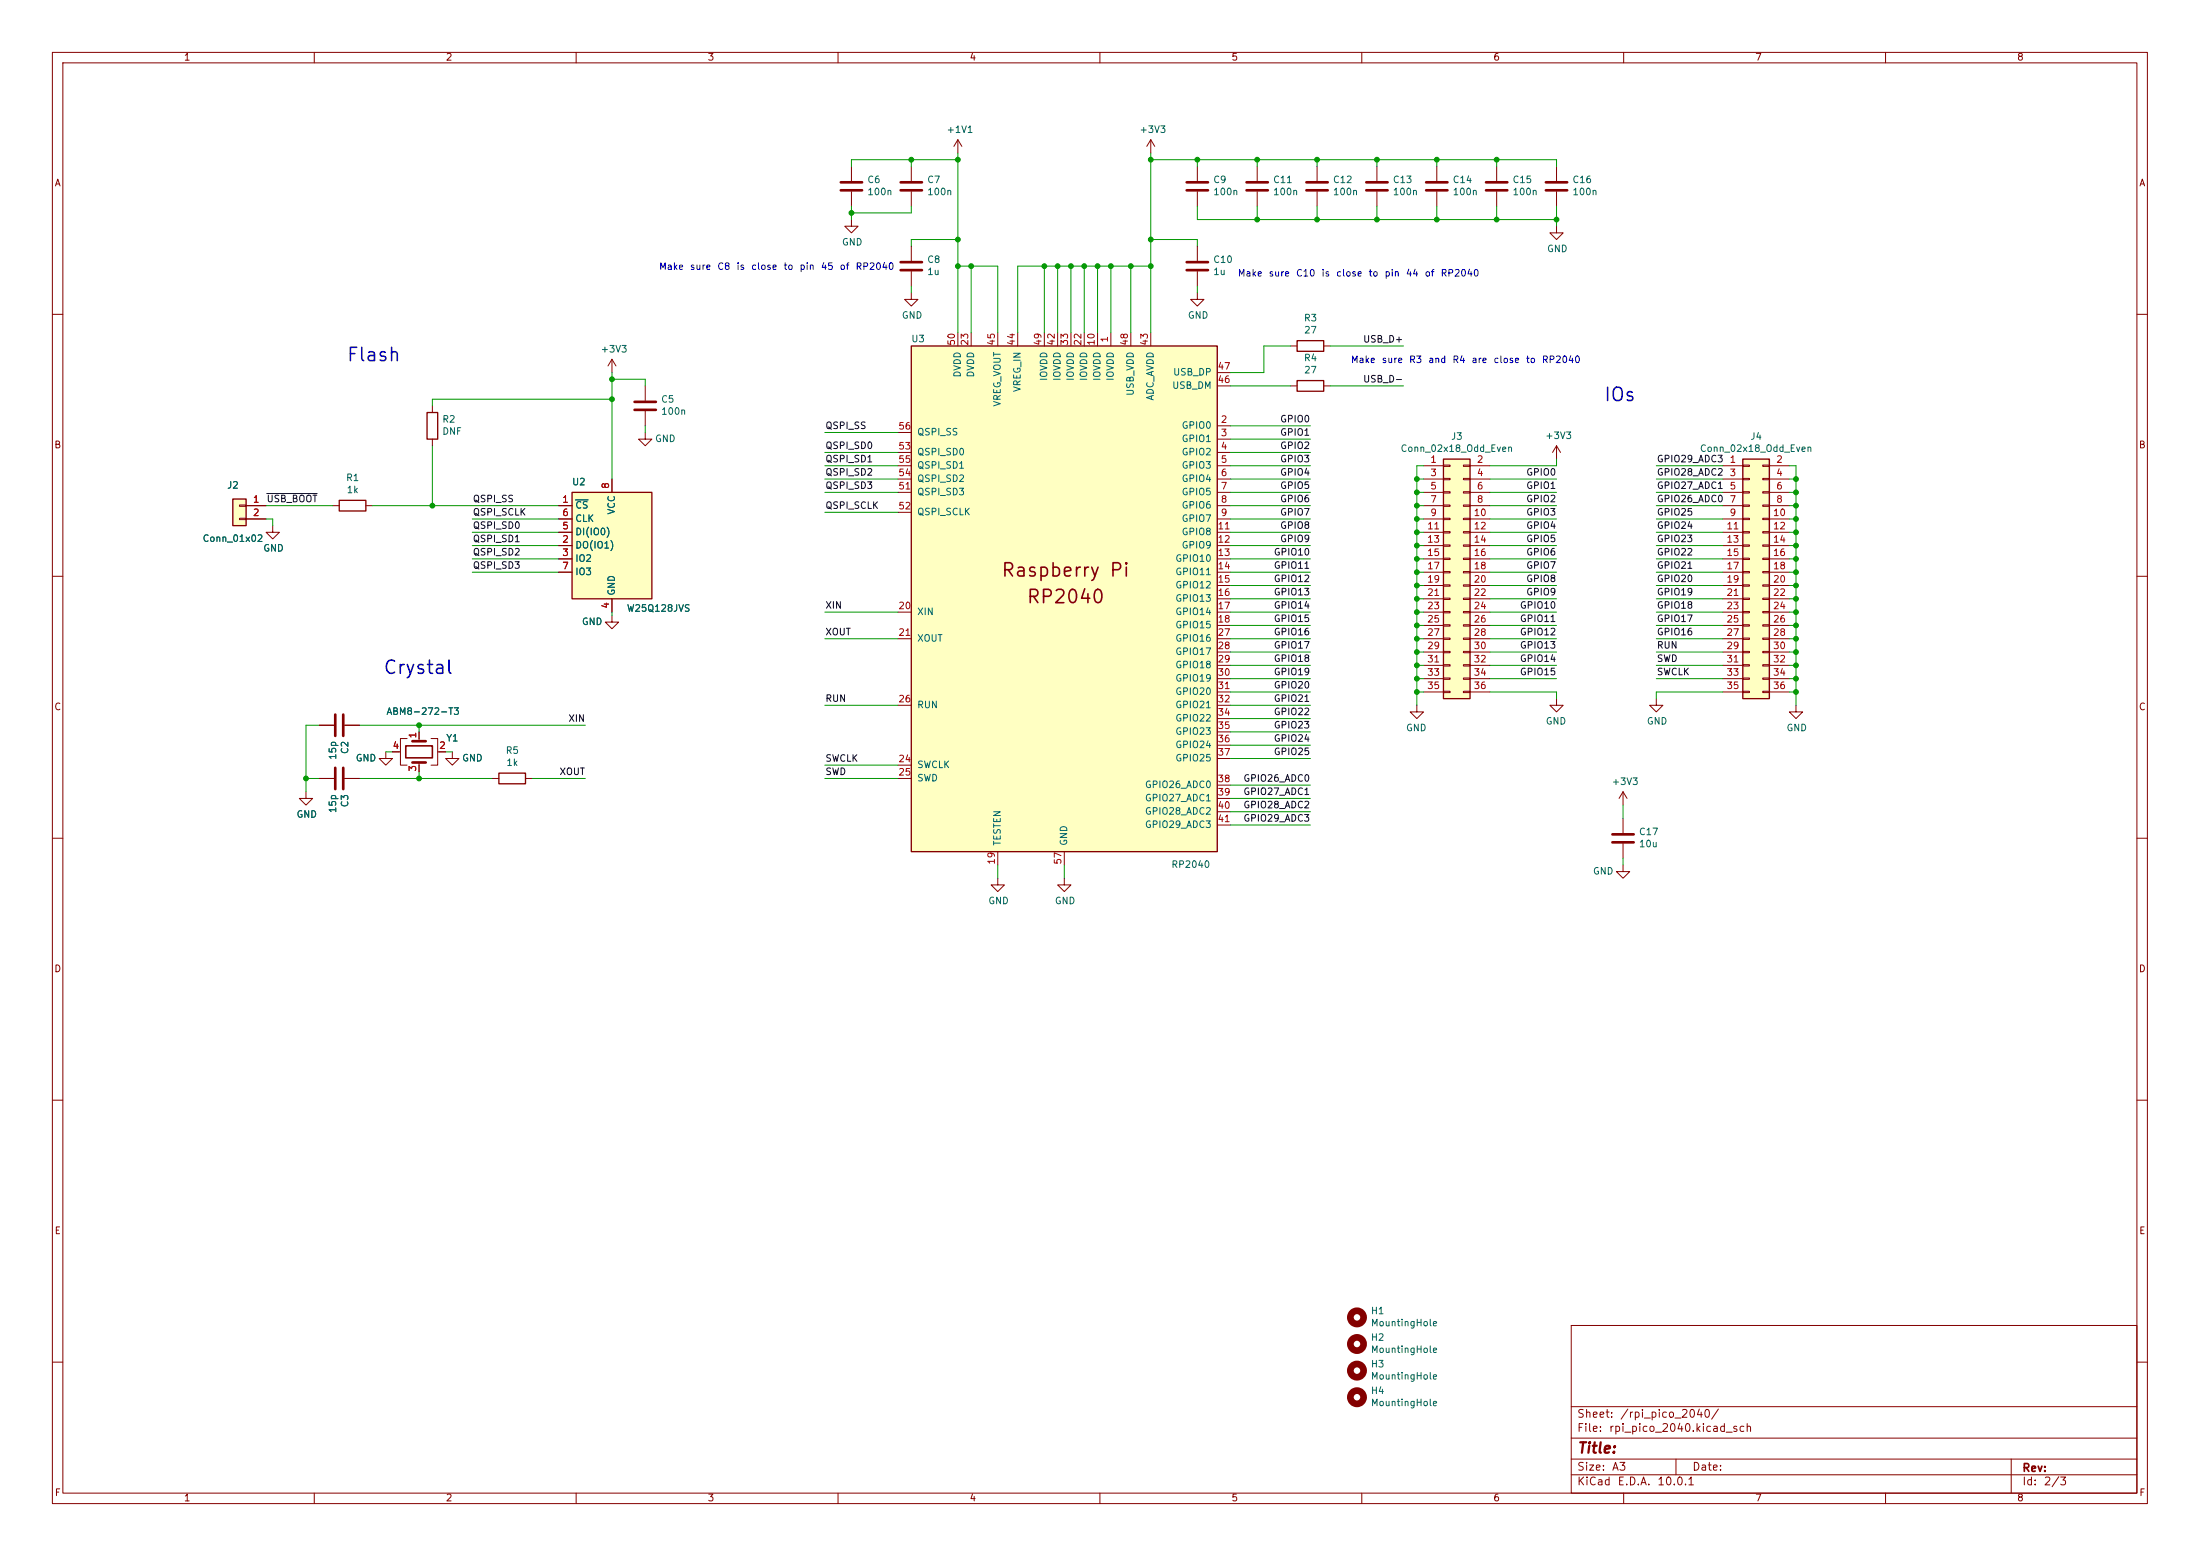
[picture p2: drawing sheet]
<svg xmlns="http://www.w3.org/2000/svg" width="297mm" height="210mm" viewBox="0 0 297 210" stroke-linecap="round" stroke-linejoin="round" font-family="sans-serif">
<g fill="none" stroke="#840000" stroke-width=".14">
<path d="M7.1 7.1h282.8v195.8h-282.8zM8.5 8.5h280v193h-280zM42.4 7.1v1.4M77.8 7.1v1.4M113.1 7.1v1.4M129.3 18.9l-.5 .9M129.3 18.9l.6 .9M129.3 18.9v1.8M148.5 7.1v1.4M183.8 7.1v1.4M219.2 7.1v1.4M254.6 7.1v1.4"/>
<path d="M177.8 22.5v1.9M177.8 25.9v1.9M194 22.5v1.9M194 25.9v1.9M210.1 22.5v1.9M210.1 25.9v1.9M7.1 42.4h1.4M174.2 46.7h.9M178.7 46.7h.9M288.5 42.4h1.4M7.1 77.8h1.4M36.8 70.9v.9h.9l-.9 .9-.9-.9h.9"/>
<path d="M288.5 77.8h1.4M43.1 97.9h2M46.5 97.9h2M55 99.7h-.9v3.6h.9M56.6 98.8v1.2M58.2 99.7h.9v3.6h-.9M7.1 113.1h1.4M52.1 101.5v.9h.9l-.9 .9-.9-.9h.9M53 101.5h1.1M56.6 102.9v1.3M59.1 101.5h1.1M288.5 113.1h1.4"/>
<path d="M7.1 148.5h1.4M288.5 148.5h1.4M212.1 178.9h76.4v22.6h-76.4zM7.1 183.8h1.4M212.1 199h76.4M212.1 196.9h76.4M212.1 194.1h76.4M212.1 189.9h76.4M226.3 196.9v2.1M271.5 196.9v4.6M288.5 183.8h1.4M42.4 201.5v1.4"/>
<path d="M77.8 201.5v1.4M113.1 201.5v1.4M148.5 201.5v1.4M183.8 201.5v1.4M219.2 201.5v1.4M254.6 201.5v1.4"/>
</g>
<path d="M176.4 24.6h2.8M176.4 25.7h2.8M192.5 24.6h2.9M192.5 25.7h2.9M208.7 24.6h2.9M208.7 25.7h2.9M45.3 96.4v2.9M46.3 96.4v2.9M55.7 100h1.8M55.7 102.9h1.8" fill="none" stroke="#840000" stroke-width=".36"/>
<path d="M54.8 100.7h3.6v1.6h-3.6z" fill="none" stroke="#840000" stroke-width=".22"/>
<path d="M175.1 46h3.6v1.4h-3.6z" fill="none" stroke="#840000" stroke-width=".18"/>
<path d="M31.4 67.4h1.8v3.5h-1.8z" fill="#ffffc2"/>
<path d="M175.1 51.4h3.6v1.4h-3.6zM31.4 67.4h1.8v3.5h-1.8zM45.8 67.5h3.6v1.5h-3.6zM67.4 104.3h3.5v1.5h-3.5z" fill="none" stroke="#840000" stroke-width=".18"/>
<g fill="none" stroke="#840000" stroke-width=".14">
<path d="M155.4 18.9l-.6 .9M155.4 18.9l.5 .9M155.4 18.9v1.8M114.9 29.6v.9h.9l-.9 .9-.9-.9h.9M123 39.5v.9h.9l-.9 .9-.9-.9h.9M123 22.5v1.9M123 25.9v1.9M123 33.2v2M123 36.6v2M161.6 39.5v.9h.9l-.9 .9-.9-.9h.9M161.6 22.5v1.9M161.6 25.9v1.9"/>
<path d="M161.6 33.2v2M161.6 36.6v2M185.9 22.5v1.9M185.9 25.9v1.9M202.1 22.5v1.9M202.1 25.9v1.9M210.1 30.5v.9h.9l-.9 .9-.9-.9h.9M174.2 52.1h.9M178.7 52.1h.9M32.3 68.2h.9v.1h-.9zM32.3 70h.9v.1h-.9zM33.2 68.2h2.7"/>
<path d="M33.2 70h2.7M44.9 68.2h.9M49.4 68.2h.9M41.3 106.9v.9h.9l-.9 .9-.9-.9h.9M43.1 105.1h2M46.5 105.1h2M61.1 101.5v.9h.9l-.9 .9-.9-.9h.9M66.5 105.1h.9M70.9 105.1h.9"/>
</g>
<g fill="none" stroke="#840000" stroke-width=".36">
<path d="M121.6 24.6h2.9M121.6 25.7h2.9M121.6 35.4h2.9M121.6 36.5h2.9M160.2 24.6h2.9M160.2 25.7h2.9M160.2 35.4h2.9M160.2 36.5h2.9M184.5 24.6h2.8M184.5 25.7h2.8M200.6 24.6h2.9M200.6 25.7h2.9"/>
<path d="M45.3 103.6v2.9M46.3 103.6v2.9"/>
</g>
<path d="M235.3 62h3.6v32.3h-3.6z" fill="#ffffc2"/>
<path d="M235.3 62h3.6v32.3h-3.6z" fill="none" stroke="#840000" stroke-width=".18"/>
<g fill="none" stroke="#840000" stroke-width=".14">
<path d="M169.7 22.5v1.9M169.7 25.9v1.9M210.1 60.2l-.5 .9M210.1 60.2l.6 .9M210.1 60.2v1.8M232.6 62.9h2.7M232.6 64.7h2.7M232.6 66.5h2.7M232.6 68.2h2.7M232.6 70h2.7M232.6 71.8h2.7M232.6 73.6h2.7"/>
<path d="M232.6 75.4h2.7M232.6 77.2h2.7M232.6 79h2.7M235.3 62.8h.9v.2h-.9zM235.3 64.6h.9v.1h-.9zM235.3 66.4h.9v.1h-.9zM235.3 68.2h.9v.1h-.9zM235.3 70h.9v.1h-.9zM235.3 71.8h.9v.1h-.9zM235.3 73.5h.9v.2h-.9zM235.3 75.3h.9v.2h-.9zM235.3 77.1h.9v.2h-.9z"/>
<path d="M235.3 78.9h.9v.2h-.9zM238 62.8h.9v.2h-.9zM238 64.6h.9v.1h-.9zM238 66.4h.9v.1h-.9zM238 68.2h.9v.1h-.9zM238 70h.9v.1h-.9zM238 71.8h.9v.1h-.9zM238 73.5h.9v.2h-.9zM238 75.3h.9v.2h-.9zM238 77.1h.9v.2h-.9zM238 78.9h.9v.2h-.9zM238.9 62.9h2.7"/>
<path d="M238.9 64.7h2.7M238.9 66.5h2.7M238.9 68.2h2.7M238.9 70h2.7M238.9 71.8h2.7M238.9 73.6h2.7M238.9 75.4h2.7M238.9 77.2h2.7M238.9 79h2.7M232.6 80.8h2.7M232.6 82.6h2.7M232.6 84.4h2.7"/>
<path d="M232.6 86.2h2.7M232.6 88h2.7M232.6 89.8h2.7M232.6 91.6h2.7M232.6 93.4h2.7M235.3 80.7h.9v.2h-.9zM235.3 82.5h.9v.2h-.9zM235.3 84.3h.9v.2h-.9zM235.3 86.1h.9v.2h-.9zM235.3 87.9h.9v.2h-.9zM235.3 89.7h.9v.2h-.9zM235.3 91.5h.9v.2h-.9z"/>
<path d="M235.3 93.3h.9v.2h-.9zM238 80.7h.9v.2h-.9zM238 82.5h.9v.2h-.9zM238 84.3h.9v.2h-.9zM238 86.1h.9v.2h-.9zM238 87.9h.9v.2h-.9zM238 89.7h.9v.2h-.9zM238 91.5h.9v.2h-.9zM238 93.3h.9v.2h-.9zM238.9 80.8h2.7M238.9 82.6h2.7M238.9 84.4h2.7"/>
<path d="M238.9 86.2h2.7M238.9 88h2.7M238.9 89.8h2.7M238.9 91.6h2.7M238.9 93.4h2.7"/>
</g>
<path d="M168.3 24.6h2.9M168.3 25.7h2.9" fill="none" stroke="#840000" stroke-width=".36"/>
<path d="M194.9 62h3.6v32.3h-3.6z" fill="#ffffc2"/>
<path d="M194.9 62h3.6v32.3h-3.6z" fill="none" stroke="#840000" stroke-width=".18"/>
<g fill="none" stroke="#840000" stroke-width=".14">
<path d="M114.9 22.5v1.9M114.9 25.9v1.9M82.6 48.5l-.5 .9M82.6 48.5l.6 .9M82.6 48.5v1.8M87.1 58.4v.9h.9l-.9 .9-.9-.9h.9M87.1 52.1v2M87.1 55.5v2M192.2 62.9h2.7M192.2 64.7h2.7M192.2 66.5h2.7M192.2 68.2h2.7"/>
<path d="M192.2 70h2.7M192.2 71.8h2.7M192.2 73.6h2.7M192.2 75.4h2.7M192.2 77.2h2.7M192.2 79h2.7M194.9 62.8h.9v.2h-.9zM194.9 64.6h.9v.1h-.9zM194.9 66.4h.9v.1h-.9zM194.9 68.2h.9v.1h-.9zM194.9 70h.9v.1h-.9zM194.9 71.8h.9v.1h-.9z"/>
<path d="M194.9 73.5h.9v.2h-.9zM194.9 75.3h.9v.2h-.9zM194.9 77.1h.9v.2h-.9zM194.9 78.9h.9v.2h-.9zM197.6 62.8h.9v.2h-.9zM197.6 64.6h.9v.1h-.9zM197.6 66.4h.9v.1h-.9zM197.6 68.2h.9v.1h-.9zM197.6 70h.9v.1h-.9zM197.6 71.8h.9v.1h-.9zM197.6 73.5h.9v.2h-.9zM197.6 75.3h.9v.2h-.9z"/>
<path d="M197.6 77.1h.9v.2h-.9zM197.6 78.9h.9v.2h-.9zM198.5 62.9h2.7M198.5 64.7h2.7M198.5 66.5h2.7M198.5 68.2h2.7M198.5 70h2.7M198.5 71.8h2.7M198.5 73.6h2.7M198.5 75.4h2.7M198.5 77.2h2.7M198.5 79h2.7"/>
<path d="M192.2 80.8h2.7M192.2 82.6h2.7M192.2 84.4h2.7M192.2 86.2h2.7M192.2 88h2.7M192.2 89.8h2.7M192.2 91.6h2.7M192.2 93.4h2.7M194.9 80.7h.9v.2h-.9zM194.9 82.5h.9v.2h-.9zM194.9 84.3h.9v.2h-.9zM194.9 86.1h.9v.2h-.9z"/>
<path d="M194.9 87.9h.9v.2h-.9zM194.9 89.7h.9v.2h-.9zM194.9 91.5h.9v.2h-.9zM194.9 93.3h.9v.2h-.9zM197.6 80.7h.9v.2h-.9zM197.6 82.5h.9v.2h-.9zM197.6 84.3h.9v.2h-.9zM197.6 86.1h.9v.2h-.9zM197.6 87.9h.9v.2h-.9zM197.6 89.7h.9v.2h-.9zM197.6 91.5h.9v.2h-.9zM197.6 93.3h.9v.2h-.9z"/>
<path d="M198.5 80.8h2.7M198.5 82.6h2.7M198.5 84.4h2.7M198.5 86.2h2.7M198.5 88h2.7M198.5 89.8h2.7M198.5 91.6h2.7M198.5 93.4h2.7"/>
</g>
<path d="M113.5 24.6h2.9M113.5 25.7h2.9M85.7 54.2h2.8M85.7 55.3h2.8" fill="none" stroke="#840000" stroke-width=".36"/>
<path d="M77.2 66.5h10.8v14.3h-10.8z" fill="#ffffc2"/>
<path d="M57.7 55.7h1.4v3.6h-1.4zM77.2 66.5h10.8v14.3h-10.8z" fill="none" stroke="#840000" stroke-width=".18"/>
<path d="M58.4 54.8v.9M58.4 59.3v.9M75.4 68.2h1.8M75.4 73.6h1.8M75.4 75.4h1.8M75.4 71.8h1.8M75.4 70h1.8M75.4 77.2h1.8M82.6 64.7v1.8M82.6 83.1v.9h.9l-.9 .9-.9-.9h.9M82.6 80.8v1.8" fill="none" stroke="#840000" stroke-width=".14"/>
<path d="M77.7 67.5h1.7" fill="none" stroke="#006464" stroke-width=".14"/>
<path d="M123 46.7h41.3v68.2h-41.3z" fill="#ffffc2"/>
<path d="M123 46.7h41.3v68.2h-41.3z" fill="none" stroke="#840000" stroke-width=".18"/>
<g fill="none" stroke="#840000" stroke-width=".14">
<path d="M121.2 58.4h1.8M129.3 44.9v1.8M131.1 44.9v1.8M134.7 44.9v1.8M137.4 44.9v1.8M141 44.9v1.8M142.8 44.9v1.8M144.6 44.9v1.8M146.4 44.9v1.8M148.2 44.9v1.8M150 44.9v1.8M152.7 44.9v1.8"/>
<path d="M155.4 44.9v1.8M164.3 57.5h1.8M164.3 59.3h1.8M164.3 52.1h1.8M164.3 50.3h1.8M33.2 68.2h2.7M33.2 70h2.7M75.4 68.2h1.8M75.4 70h1.8M75.4 71.8h1.8M75.4 73.6h1.8M75.4 75.4h1.8"/>
<path d="M75.4 77.2h1.8M82.6 64.7v1.8M121.2 61.1h1.8M121.2 62.9h1.8M121.2 64.7h1.8M121.2 66.5h1.8M121.2 69.1h1.8M164.3 61.1h1.8M164.3 62.9h1.8M164.3 64.7h1.8M164.3 66.5h1.8M164.3 68.2h1.8"/>
<path d="M164.3 70h1.8M164.3 71.8h1.8M164.3 73.6h1.8M164.3 75.4h1.8M164.3 77.2h1.8M164.3 79h1.8M43.1 97.9h2M46.5 97.9h2M56.6 98.8v.9M82.6 80.8v1.8M121.2 82.6h1.8M121.2 86.2h1.8"/>
<path d="M121.2 95.2h1.8M164.3 80.8h1.8M164.3 82.6h1.8M164.3 84.4h1.8M164.3 86.2h1.8M164.3 95.2h1.8M164.3 88h1.8M164.3 89.8h1.8M164.3 91.6h1.8M164.3 93.4h1.8M164.3 97h1.8M164.3 98.8h1.8"/>
<path d="M191.3 95.2v.9h-.9l.9 .9 .9-.9h-.9M210.1 94.3v.9h-.9l.9 .9 .9-.9h-.9M223.6 94.3v.9h.9l-.9 .9-.9-.9h.9M242.5 95.2v.9h.9l-.9 .9-.9-.9h.9M43.1 105.1h2M46.5 105.1h2M53 101.5h.9M56.6 103.3v.9M59.3 101.5h.9M121.2 103.3h1.8M121.2 105.1h1.8M134.7 118.5v.9h.9l-.9 .9-.9-.9h.9"/>
<path d="M134.7 114.9v1.8M143.7 118.5v.9h.9l-.9 .9-.9-.9h.9M143.7 114.9v1.8M164.3 100.6h1.8M164.3 102.4h1.8M164.3 106h1.8M164.3 107.8h1.8M164.3 109.6h1.8M164.3 111.4h1.8M219.1 116.7v.9h.9l-.9 .9-.9-.9h.9M219.1 106.9v1.8M219.1 110.5v1.9"/>
<path d="M219.1 113.9v1.9M219.1 106.9l-.5 .9M219.1 106.9l.6 .9"/>
</g>
<path d="M217.7 112.6h2.8M217.7 113.7h2.8" fill="none" stroke="#840000" stroke-width=".36"/>
<g fill="none" stroke="#840000" stroke-width=".9">
<circle cx="183.2" cy="177.8" r=".9"/>
<circle cx="183.2" cy="185" r=".9"/>
<circle cx="183.2" cy="181.4" r=".9"/>
<circle cx="183.2" cy="188.6" r=".9"/>
</g>
<path d="M36 66.6h6.8" fill="none" stroke="#0f0f0f" stroke-width=".14"/>
<g fill="none" stroke="#009600" stroke-width=".14">
<path d="M114.9 27.8v1.8M123 21.6v.9M123 27.8v.9h-8.1M123 38.6v.9M129.3 20.7v24.2M129.3 32.3h-6.3v.9M129.3 21.6h-14.4v.9M129.3 35.9h5.4v9M131.1 35.9v9M141 35.9v9M142.8 35.9v9M144.6 35.9v9"/>
<path d="M146.4 35.9v9M148.2 35.9v9M150 35.9v9M152.7 35.9v9M155.4 32.3h6.2v.9M155.4 21.6h54.7v.9M155.4 20.7v24.2M155.4 35.9h-18v9M161.6 21.6v.9M161.6 27.8v1.8h48.5M161.6 38.6v.9M169.7 21.6v.9"/>
<path d="M169.7 27.8v1.8M177.8 21.6v.9M177.8 27.8v1.8M185.9 21.6v.9M185.9 27.8v1.8M194 21.6v.9M194 27.8v1.8M202.1 21.6v.9M202.1 27.8v1.8M210.1 27.8v2.7M82.6 51.2h4.5v.9M82.6 53.9h-24.2v.9"/>
<path d="M82.6 50.3v14.4M87.1 57.5v.9M111.4 58.4h9.8M166.1 52.1h8.1M166.1 57.5h10.8M166.1 59.3h10.8M174.2 46.7h-3.6v3.6h-4.5M179.6 52.1h9.9M179.6 46.7h9.9M35.9 68.2h9M35.9 70h.9v.9M50.3 68.2h25.1"/>
<path d="M58.4 60.2v8M63.8 75.4h11.6M63.8 73.6h11.6M63.8 77.2h11.6M63.8 71.8h11.6M63.8 70h11.6M111.4 64.7h9.8M111.4 66.5h9.8M111.4 62.9h9.8M111.4 61.1h9.8M111.4 69.1h9.8M166.1 64.7h10.8"/>
<path d="M166.1 68.2h10.8M166.1 66.5h10.8M166.1 75.4h10.8M166.1 79h10.8M166.1 73.6h10.8M166.1 77.2h10.8M166.1 71.8h10.8M166.1 70h10.8M166.1 62.9h10.8M166.1 61.1h10.8M191.3 64.7h.9M191.3 68.2h.9"/>
<path d="M191.3 66.5h.9M191.3 75.4h.9M191.3 79h.9M191.3 73.6h.9M191.3 77.2h.9M191.3 71.8h.9M191.3 70h.9M192.2 62.9h-.9v32.3M201.2 64.7h8.9M201.2 68.2h8.9M201.2 66.5h8.9M201.2 75.4h8.9"/>
<path d="M201.2 79h8.9M201.2 73.6h8.9M201.2 77.2h8.9M201.2 71.8h8.9M201.2 70h8.9M210.1 62v.9h-8.9M223.6 64.7h9M223.6 68.2h9M223.6 66.5h9M223.6 75.4h9M223.6 79h9M223.6 73.6h9"/>
<path d="M223.6 77.2h9M223.6 71.8h9M223.6 70h9M223.6 62.9h9M241.6 62.9h.9v32.3M241.6 64.7h.9M241.6 68.2h.9M241.6 66.5h.9M241.6 75.4h.9M241.6 79h.9M241.6 73.6h.9M241.6 77.2h.9"/>
<path d="M241.6 71.8h.9M241.6 70h.9M43.1 97.9h-1.8v9M48.5 97.9h30.5M56.6 97.9v.9M82.6 82.6v.5M111.4 86.2h9.8M111.4 82.6h9.8M111.4 95.2h9.8M166.1 80.8h10.8M166.1 86.2h10.8M166.1 82.6h10.8"/>
<path d="M166.1 95.2h10.8M166.1 84.4h10.8M166.1 88h10.8M166.1 93.4h10.8M166.1 89.8h10.8M166.1 91.6h10.8M166.1 97h10.8M166.1 98.8h10.8M191.3 80.8h.9M191.3 86.2h.9M191.3 82.6h.9M191.3 84.4h.9"/>
<path d="M191.3 88h.9M191.3 93.4h.9M191.3 89.8h.9M191.3 91.6h.9M201.2 80.8h8.9M201.2 86.2h8.9M201.2 82.6h8.9M201.2 84.4h8.9M201.2 88h8.9M201.2 93.4h8.9v.9M201.2 89.8h8.9M201.2 91.6h8.9"/>
<path d="M223.6 80.8h9M223.6 86.2h9M223.6 82.6h9M223.6 84.4h9M223.6 88h9M223.6 89.8h9M223.6 91.6h9M232.6 93.4h-9v.9M241.6 80.8h.9M241.6 86.2h.9M241.6 82.6h.9M241.6 84.4h.9"/>
<path d="M241.6 88h.9M241.6 93.4h.9M241.6 89.8h.9M241.6 91.6h.9M41.3 105.1h1.8M48.5 105.1h18M52.1 101.5h.9M56.6 104.2v.9M60.2 101.5h.9M71.8 105.1h7.2M111.4 105.1h9.8M111.4 103.3h9.8"/>
<path d="M134.7 116.7v1.8M143.7 116.7v1.8M166.1 107.8h10.8M166.1 102.4h10.8M166.1 106h10.8M166.1 109.6h10.8M166.1 111.4h10.8M166.1 100.6h10.8M219.1 108.7v1.8M219.1 115.8v.9"/>
</g>
<path d="M77.7 67.5h1.7" fill="none" stroke="#006464" stroke-width=".14"/>
<g fill="#009600" stroke="#009600" stroke-width=".14">
<circle cx="191.3" cy="70" r=".32"/>
<circle cx="191.3" cy="68.2" r=".32"/>
<circle cx="191.3" cy="71.8" r=".32"/>
<circle cx="177.8" cy="29.6" r=".32"/>
<circle cx="191.3" cy="66.5" r=".32"/>
<circle cx="191.3" cy="64.7" r=".32"/>
<circle cx="202.1" cy="29.6" r=".32"/>
<circle cx="191.3" cy="88" r=".32"/>
<circle cx="191.3" cy="91.6" r=".32"/>
<circle cx="191.3" cy="93.4" r=".32"/>
<circle cx="191.3" cy="77.2" r=".32"/>
<circle cx="191.3" cy="84.4" r=".32"/>
<circle cx="191.3" cy="82.6" r=".32"/>
<circle cx="210.1" cy="29.6" r=".32"/>
<circle cx="185.9" cy="21.6" r=".32"/>
<circle cx="194" cy="21.6" r=".32"/>
<circle cx="169.7" cy="29.6" r=".32"/>
<circle cx="185.9" cy="29.6" r=".32"/>
<circle cx="194" cy="29.6" r=".32"/>
<circle cx="177.8" cy="21.6" r=".32"/>
<circle cx="202.1" cy="21.6" r=".32"/>
<circle cx="169.7" cy="21.6" r=".32"/>
<circle cx="242.5" cy="71.8" r=".32"/>
<circle cx="242.5" cy="73.6" r=".32"/>
<circle cx="242.5" cy="75.4" r=".32"/>
<circle cx="242.5" cy="64.7" r=".32"/>
<circle cx="242.5" cy="68.2" r=".32"/>
<circle cx="242.5" cy="66.5" r=".32"/>
<circle cx="242.5" cy="70" r=".32"/>
<circle cx="129.3" cy="35.9" r=".32"/>
<circle cx="123" cy="21.6" r=".32"/>
<circle cx="114.9" cy="28.7" r=".32"/>
<circle cx="129.3" cy="21.6" r=".32"/>
<circle cx="155.4" cy="32.3" r=".32"/>
<circle cx="155.4" cy="35.9" r=".32"/>
<circle cx="155.4" cy="21.6" r=".32"/>
<circle cx="161.6" cy="21.6" r=".32"/>
<circle cx="152.7" cy="35.9" r=".32"/>
<circle cx="150" cy="35.9" r=".32"/>
<circle cx="148.2" cy="35.9" r=".32"/>
<circle cx="41.3" cy="105.1" r=".32"/>
<circle cx="56.6" cy="97.9" r=".32"/>
<circle cx="56.6" cy="105.1" r=".32"/>
<circle cx="131.1" cy="35.9" r=".32"/>
<circle cx="129.3" cy="32.3" r=".32"/>
<circle cx="144.6" cy="35.9" r=".32"/>
<circle cx="146.4" cy="35.9" r=".32"/>
<circle cx="141" cy="35.9" r=".32"/>
<circle cx="142.8" cy="35.9" r=".32"/>
<circle cx="82.6" cy="51.2" r=".32"/>
<circle cx="82.6" cy="53.9" r=".32"/>
<circle cx="58.4" cy="68.2" r=".32"/>
<circle cx="191.3" cy="80.8" r=".32"/>
<circle cx="191.3" cy="79" r=".32"/>
<circle cx="191.3" cy="73.6" r=".32"/>
<circle cx="191.3" cy="89.8" r=".32"/>
<circle cx="191.3" cy="86.2" r=".32"/>
<circle cx="191.3" cy="75.4" r=".32"/>
<circle cx="242.5" cy="82.6" r=".32"/>
<circle cx="242.5" cy="80.8" r=".32"/>
<circle cx="242.5" cy="84.4" r=".32"/>
<circle cx="242.5" cy="86.2" r=".32"/>
<circle cx="242.5" cy="79" r=".32"/>
<circle cx="242.5" cy="77.2" r=".32"/>
<circle cx="242.5" cy="88" r=".32"/>
<circle cx="242.5" cy="89.8" r=".32"/>
<circle cx="242.5" cy="91.6" r=".32"/>
<circle cx="242.5" cy="93.4" r=".32"/>
</g>
<g font-size="1.8" fill="#0000c2">
<text x="46.7" y="49.2">Flash</text>
<text x="216.4" y="54.6">IOs</text>
<text x="51.6" y="91.4">Crystal</text>
</g>
<g font-size="1.8" fill="#840000">
<text x="135.1" y="78.3">Raspberry Pi</text>
<text x="138.5" y="81.9">RP2040</text>
</g>
<text font-size="1.4" fill="#840000" x="212.8" y="196.5">Title:</text>
<g font-size="1.1" fill="#840000">
<text x="212.8" y="191.6">Sheet:</text>
<text x="218.6" y="191.6">/rpi_pico_2040/</text>
<text x="212.8" y="193.5">File:</text>
<text x="217.1" y="193.5">rpi_pico_2040.kicad_sch</text>
<text x="212.8" y="200.7">KiCad</text>
<text x="212.8" y="198.7">Size:</text>
<text x="217.5" y="198.7">A3</text>
<text x="218.3" y="200.7">E.D.A.</text>
<text x="223.7" y="200.7">10.0.1</text>
<text x="228.4" y="198.7">Date:</text>
<text x="272.9" y="198.9">Rev:</text>
<text x="272.9" y="200.7">Id:</text>
<text x="275.8" y="200.7">2/3</text>
</g>
<g font-size=".9" fill="#840000">
<text x="24.7" y="8.4">1</text>
<text x="60.1" y="8.4">2</text>
<text x="95.5" y="8.4">3</text>
<text x="130.8" y="8.4">4</text>
<text x="166.2" y="8.4">5</text>
<text x="201.5" y="8.4">6</text>
<text x="236.9" y="8.4">7</text>
<text x="272.2" y="8.4">8</text>
<text x="7.3" y="25.4">A</text>
<text x="288.7" y="25.4">A</text>
<text x="7.2" y="60.7">B</text>
<text x="288.7" y="60.7">B</text>
<text x="7.2" y="96.1">C</text>
<text x="288.7" y="96.1">C</text>
<text x="7.2" y="131.4">D</text>
<text x="288.7" y="131.4">D</text>
<text x="7.3" y="166.8">E</text>
<text x="288.7" y="166.8">E</text>
<text x="7.3" y="202.1">F</text>
<text x="24.7" y="202.9">1</text>
<text x="60.1" y="202.9">2</text>
<text x="95.5" y="202.9">3</text>
<text x="130.8" y="202.9">4</text>
<text x="166.2" y="202.9">5</text>
<text x="201.5" y="202.9">6</text>
<text x="236.9" y="202.9">7</text>
<text x="272.2" y="202.9">8</text>
<text x="288.7" y="202.1">F</text>
</g>
<g font-size=".9" fill="#006464">
<text x="127.7" y="18.2">+1V1</text>
<text x="153.8" y="18.2">+3V3</text>
<text x="117" y="24.9">C6</text>
<text x="117" y="26.6">100n</text>
<text x="125.1" y="24.9">C7</text>
<text x="125.1" y="26.6">100n</text>
<text x="163.7" y="24.9">C9</text>
<text x="163.7" y="26.6">100n</text>
<text x="171.8" y="26.6">100n</text>
<text x="171.8" y="24.9">C11</text>
<text x="179.9" y="26.6">100n</text>
<text x="179.9" y="24.9">C12</text>
<text x="188" y="26.6">100n</text>
<text x="188" y="24.9">C13</text>
<text x="196" y="26.6">100n</text>
<text x="196" y="24.9">C14</text>
<text x="204.1" y="26.6">100n</text>
<text x="204.1" y="24.9">C15</text>
<text x="212.2" y="26.6">100n</text>
<text x="212.2" y="24.9">C16</text>
<text x="113.6" y="33.4">GND</text>
<text x="125.1" y="35.7">C8</text>
<text x="163.7" y="35.7">C10</text>
<text x="208.8" y="34.2">GND</text>
<text x="125.1" y="37.3">1u</text>
<text x="163.7" y="37.3">1u</text>
<text x="81" y="47.8">+3V3</text>
<text x="121.7" y="43.2">GND</text>
<text x="123" y="46.4">U3</text>
<text x="160.3" y="43.2">GND</text>
<text x="176" y="43.6">R3</text>
<text x="176" y="45.2">27</text>
<text x="129.9" y="51" transform="rotate(-90 129.9 51)">DVDD</text>
<text x="131.7" y="51" transform="rotate(-90 131.7 51)">DVDD</text>
<text x="138" y="53" transform="rotate(-90 138 53)">VREG_IN</text>
<text x="141.6" y="51.5" transform="rotate(-90 141.6 51.5)">IOVDD</text>
<text x="143.4" y="51.5" transform="rotate(-90 143.4 51.5)">IOVDD</text>
<text x="145.2" y="51.5" transform="rotate(-90 145.2 51.5)">IOVDD</text>
<text x="147" y="51.5" transform="rotate(-90 147 51.5)">IOVDD</text>
<text x="148.8" y="51.5" transform="rotate(-90 148.8 51.5)">IOVDD</text>
<text x="150.6" y="51.5" transform="rotate(-90 150.6 51.5)">IOVDD</text>
<text x="153.3" y="53.5" transform="rotate(-90 153.3 53.5)">USB_VDD</text>
<text x="158.2" y="52.7">USB_DM</text>
<text x="158.3" y="50.9">USB_DP</text>
<text x="176" y="49">R4</text>
<text x="176" y="50.6">27</text>
<text x="59.6" y="57.3">R2</text>
<text x="59.6" y="58.9">DNF</text>
<text x="88.4" y="59.9">GND</text>
<text x="89.2" y="54.6">C5</text>
<text x="89.2" y="56.2">100n</text>
<text x="123.7" y="59">QSPI_SS</text>
<text x="135.3" y="55" transform="rotate(-90 135.3 55)">VREG_VOUT</text>
<text x="156" y="54.1" transform="rotate(-90 156 54.1)">ADC_AVDD</text>
<text x="159.5" y="58.1">GPIO0</text>
<text x="159.5" y="59.9">GPIO1</text>
<text x="195.8" y="59.6">J3</text>
<text x="208.5" y="59.5">+3V3</text>
<text x="236.2" y="59.6">J4</text>
<text x="46.6" y="65.1">R1</text>
<text x="77.2" y="65.7">U2</text>
<text x="123.7" y="61.7">QSPI_SD0</text>
<text x="123.7" y="65.3">QSPI_SD2</text>
<text x="123.7" y="63.5">QSPI_SD1</text>
<text x="159.5" y="61.7">GPIO2</text>
<text x="159.5" y="63.5">GPIO3</text>
<text x="159.5" y="65.3">GPIO4</text>
<text x="189" y="61.2">Conn_02x18_Odd_Even</text>
<text x="229.4" y="61.2">Conn_02x18_Odd_Even</text>
<text x="30.6" y="66.2">J2</text>
<text x="46.7" y="66.8">1k</text>
<text x="77.6" y="68.9">CS</text>
<text x="77.6" y="70.7">CLK</text>
<text x="83.2" y="69.5" transform="rotate(-90 83.2 69.5)">VCC</text>
<text x="123.7" y="67.1">QSPI_SD3</text>
<text x="123.7" y="69.8">QSPI_SCLK</text>
<text x="159.5" y="67.1">GPIO5</text>
<text x="159.5" y="68.9">GPIO6</text>
<text x="159.5" y="70.7">GPIO7</text>
<text x="27.3" y="73.3">Conn_01x02</text>
<text x="35.5" y="74.7">GND</text>
<text x="77.6" y="74.2">DO(IO1)</text>
<text x="77.6" y="76">IO2</text>
<text x="77.6" y="72.5">DI(IO0)</text>
<text x="77.6" y="77.8">IO3</text>
<text x="158.6" y="76">GPIO10</text>
<text x="158.6" y="77.8">GPIO11</text>
<text x="159.5" y="72.5">GPIO8</text>
<text x="159.5" y="74.2">GPIO9</text>
<text x="83.2" y="80.5" transform="rotate(-90 83.2 80.5)">GND</text>
<text x="84.6" y="82.8">W25Q128JVS</text>
<text x="123.7" y="83.2">XIN</text>
<text x="158.6" y="79.6">GPIO12</text>
<text x="158.6" y="81.4">GPIO13</text>
<text x="158.6" y="83.2">GPIO14</text>
<text x="78.5" y="84.6">GND</text>
<text x="123.7" y="86.8">XOUT</text>
<text x="158.6" y="85">GPIO15</text>
<text x="158.6" y="86.8">GPIO16</text>
<text x="158.6" y="88.6">GPIO17</text>
<text x="123.7" y="95.8">RUN</text>
<text x="158.6" y="90.4">GPIO18</text>
<text x="158.6" y="92.2">GPIO19</text>
<text x="158.6" y="94">GPIO20</text>
<text x="158.6" y="95.8">GPIO21</text>
<text x="47.2" y="101.9" transform="rotate(-90 47.2 101.9)">C2</text>
<text x="52.1" y="96.7">ABM8-272-T3</text>
<text x="60.2" y="100.3">Y1</text>
<text x="68.2" y="102">R5</text>
<text x="158.6" y="97.6">GPIO22</text>
<text x="158.6" y="99.4">GPIO23</text>
<text x="158.6" y="101.2">GPIO24</text>
<text x="189.7" y="98.9">GND</text>
<text x="208.6" y="98">GND</text>
<text x="222.3" y="98">GND</text>
<text x="241.1" y="98.9">GND</text>
<text x="45.6" y="102.6" transform="rotate(-90 45.6 102.6)">15p</text>
<text x="47.9" y="103">GND</text>
<text x="62.3" y="103">GND</text>
<text x="68.3" y="103.6">1k</text>
<text x="123.7" y="103.9">SWCLK</text>
<text x="123.7" y="105.7">SWD</text>
<text x="154.5" y="106.6">GPIO26_ADC0</text>
<text x="158.6" y="103">GPIO25</text>
<text x="217.5" y="106.2">+3V3</text>
<text x="40" y="110.6">GND</text>
<text x="45.6" y="109.8" transform="rotate(-90 45.6 109.8)">15p</text>
<text x="47.2" y="109" transform="rotate(-90 47.2 109)">C3</text>
<text x="154.5" y="108.4">GPIO27_ADC1</text>
<text x="154.5" y="110.2">GPIO28_ADC2</text>
<text x="154.5" y="112">GPIO29_ADC3</text>
<text x="221.2" y="112.9">C17</text>
<text x="135.3" y="114.2" transform="rotate(-90 135.3 114.2)">TESTEN</text>
<text x="144.3" y="114.2" transform="rotate(-90 144.3 114.2)">GND</text>
<text x="158.1" y="117.4">RP2040</text>
<text x="215" y="118.2">GND</text>
<text x="221.2" y="114.6">10u</text>
<text x="133.4" y="122.3">GND</text>
<text x="142.3" y="122.3">GND</text>
<text x="185" y="177.6">H1</text>
<text x="185" y="179.2">MountingHole</text>
<text x="185" y="184.8">H3</text>
<text x="185" y="181.2">H2</text>
<text x="185" y="182.8">MountingHole</text>
<text x="185" y="186.4">MountingHole</text>
<text x="185" y="188.4">H4</text>
<text x="185" y="190">MountingHole</text>
</g>
<g font-size=".9" fill="#0000c2">
<text x="88.9" y="36.6">Make</text>
<text x="93.1" y="36.6">sure</text>
<text x="96.8" y="36.6">C8</text>
<text x="99.3" y="36.6">is</text>
<text x="101.3" y="36.6">close</text>
<text x="105.7" y="36.6">to</text>
<text x="107.9" y="36.6">pin</text>
<text x="110.7" y="36.6">45</text>
<text x="113.3" y="36.6">of</text>
<text x="115.4" y="36.6">RP2040</text>
<text x="167" y="37.5">Make</text>
<text x="171.2" y="37.5">sure</text>
<text x="174.9" y="37.5">C10</text>
<text x="178.3" y="37.5">is</text>
<text x="180.3" y="37.5">close</text>
<text x="184.7" y="37.5">to</text>
<text x="186.8" y="37.5">pin</text>
<text x="189.7" y="37.5">44</text>
<text x="192.3" y="37.5">of</text>
<text x="194.4" y="37.5">RP2040</text>
<text x="182.3" y="49.2">Make</text>
<text x="186.5" y="49.2">sure</text>
<text x="190.2" y="49.2">R3</text>
<text x="192.7" y="49.2">and</text>
<text x="196" y="49.2">R4</text>
<text x="198.6" y="49.2">are</text>
<text x="201.5" y="49.2">close</text>
<text x="205.9" y="49.2">to</text>
<text x="208.1" y="49.2">RP2040</text>
</g>
<g font-size=".9" fill="#a90000">
<text x="129.1" y="46.7" transform="rotate(-90 129.1 46.7)">50</text>
<text x="130.9" y="46.7" transform="rotate(-90 130.9 46.7)">23</text>
<text x="134.5" y="46.7" transform="rotate(-90 134.5 46.7)">45</text>
<text x="137.2" y="46.7" transform="rotate(-90 137.2 46.7)">44</text>
<text x="140.8" y="46.7" transform="rotate(-90 140.8 46.7)">49</text>
<text x="142.6" y="46.7" transform="rotate(-90 142.6 46.7)">42</text>
<text x="144.4" y="46.7" transform="rotate(-90 144.4 46.7)">33</text>
<text x="146.2" y="46.7" transform="rotate(-90 146.2 46.7)">22</text>
<text x="148" y="46.7" transform="rotate(-90 148 46.7)">10</text>
<text x="149.8" y="46.3" transform="rotate(-90 149.8 46.3)">1</text>
<text x="152.5" y="46.7" transform="rotate(-90 152.5 46.7)">48</text>
<text x="155.2" y="46.7" transform="rotate(-90 155.2 46.7)">43</text>
<text x="164.3" y="51.9">46</text>
<text x="164.3" y="50.1">47</text>
<text x="121.2" y="58.2">56</text>
<text x="164.7" y="57.3">2</text>
<text x="164.7" y="59.1">3</text>
<text x="121.2" y="60.9">53</text>
<text x="121.2" y="64.5">54</text>
<text x="121.2" y="62.7">55</text>
<text x="164.7" y="60.9">4</text>
<text x="164.7" y="62.7">5</text>
<text x="164.7" y="64.5">6</text>
<text x="193" y="62.7">1</text>
<text x="193" y="64.5">3</text>
<text x="199.3" y="62.7">2</text>
<text x="199.3" y="64.5">4</text>
<text x="233.4" y="62.7">1</text>
<text x="233.4" y="64.5">3</text>
<text x="239.7" y="62.7">2</text>
<text x="239.7" y="64.5">4</text>
<text x="34.1" y="68.1">1</text>
<text x="34.1" y="69.9">2</text>
<text x="75.8" y="68.1">1</text>
<text x="75.8" y="71.7">5</text>
<text x="75.8" y="69.9">6</text>
<text x="82.4" y="66.1" transform="rotate(-90 82.4 66.1)">8</text>
<text x="121.2" y="66.3">51</text>
<text x="121.2" y="69">52</text>
<text x="164.3" y="71.7">11</text>
<text x="164.7" y="66.3">7</text>
<text x="164.7" y="68.1">8</text>
<text x="164.7" y="69.9">9</text>
<text x="192.6" y="71.7">11</text>
<text x="193" y="66.3">5</text>
<text x="193" y="68.1">7</text>
<text x="193" y="69.9">9</text>
<text x="198.9" y="69.9">10</text>
<text x="198.9" y="71.7">12</text>
<text x="199.3" y="66.3">6</text>
<text x="199.3" y="68.1">8</text>
<text x="233" y="71.7">11</text>
<text x="233.4" y="66.3">5</text>
<text x="233.4" y="68.1">7</text>
<text x="233.4" y="69.9">9</text>
<text x="239.3" y="69.9">10</text>
<text x="239.3" y="71.7">12</text>
<text x="239.7" y="66.3">6</text>
<text x="239.7" y="68.1">8</text>
<text x="75.8" y="73.5">2</text>
<text x="75.8" y="75.3">3</text>
<text x="75.8" y="77">7</text>
<text x="164.3" y="73.5">12</text>
<text x="164.3" y="75.3">13</text>
<text x="164.3" y="77">14</text>
<text x="192.6" y="73.5">13</text>
<text x="192.6" y="75.3">15</text>
<text x="192.6" y="77">17</text>
<text x="198.9" y="73.5">14</text>
<text x="198.9" y="75.3">16</text>
<text x="198.9" y="77">18</text>
<text x="233" y="73.5">13</text>
<text x="233" y="75.3">15</text>
<text x="233" y="77">17</text>
<text x="239.3" y="73.5">14</text>
<text x="239.3" y="75.3">16</text>
<text x="239.3" y="77">18</text>
<text x="82.4" y="82.2" transform="rotate(-90 82.4 82.2)">4</text>
<text x="121.2" y="82.4">20</text>
<text x="164.3" y="78.8">15</text>
<text x="164.3" y="80.6">16</text>
<text x="164.3" y="82.4">17</text>
<text x="192.6" y="78.8">19</text>
<text x="192.6" y="80.6">21</text>
<text x="192.6" y="82.4">23</text>
<text x="198.9" y="78.8">20</text>
<text x="198.9" y="80.6">22</text>
<text x="198.9" y="82.4">24</text>
<text x="233" y="78.8">19</text>
<text x="233" y="80.6">21</text>
<text x="233" y="82.4">23</text>
<text x="239.3" y="78.8">20</text>
<text x="239.3" y="80.6">22</text>
<text x="239.3" y="82.4">24</text>
<text x="121.2" y="86">21</text>
<text x="164.3" y="84.2">18</text>
<text x="164.3" y="86">27</text>
<text x="164.3" y="87.8">28</text>
<text x="164.3" y="89.6">29</text>
<text x="192.6" y="84.2">25</text>
<text x="192.6" y="86">27</text>
<text x="192.6" y="87.8">29</text>
<text x="192.6" y="89.6">31</text>
<text x="198.9" y="84.2">26</text>
<text x="198.9" y="86">28</text>
<text x="198.9" y="87.8">30</text>
<text x="198.9" y="89.6">32</text>
<text x="233" y="84.2">25</text>
<text x="233" y="86">27</text>
<text x="233" y="87.8">29</text>
<text x="233" y="89.6">31</text>
<text x="239.3" y="84.2">26</text>
<text x="239.3" y="86">28</text>
<text x="239.3" y="87.8">30</text>
<text x="239.3" y="89.6">32</text>
<text x="121.2" y="95">26</text>
<text x="164.3" y="91.4">30</text>
<text x="164.3" y="93.2">31</text>
<text x="164.3" y="95">32</text>
<text x="192.6" y="91.4">33</text>
<text x="192.6" y="93.2">35</text>
<text x="198.9" y="91.4">34</text>
<text x="198.9" y="93.2">36</text>
<text x="233" y="91.4">33</text>
<text x="233" y="93.2">35</text>
<text x="239.3" y="91.4">34</text>
<text x="239.3" y="93.2">36</text>
<text x="52.9" y="101.3">4</text>
<text x="56.4" y="99.7" transform="rotate(-90 56.4 99.7)">1</text>
<text x="59.2" y="101.3">2</text>
<text x="164.3" y="96.8">34</text>
<text x="164.3" y="98.6">35</text>
<text x="164.3" y="100.4">36</text>
<text x="56.4" y="104.2" transform="rotate(-90 56.4 104.2)">3</text>
<text x="121.2" y="103.1">24</text>
<text x="121.2" y="104.9">25</text>
<text x="164.3" y="102.2">37</text>
<text x="164.3" y="105.8">38</text>
<text x="164.3" y="107.6">39</text>
<text x="164.3" y="109.4">40</text>
<text x="164.3" y="111.2">41</text>
<text x="134.5" y="116.8" transform="rotate(-90 134.5 116.8)">19</text>
<text x="143.5" y="116.8" transform="rotate(-90 143.5 116.8)">57</text>
</g>
<g font-size=".9" fill="#0f0f0f">
<text x="183.9" y="46.4">USB_D+</text>
<text x="183.9" y="51.8">USB_D-</text>
<text x="111.4" y="58.1">QSPI_SS</text>
<text x="172.7" y="59">GPIO1</text>
<text x="172.7" y="57.2">GPIO0</text>
<text x="111.4" y="62.6">QSPI_SD1</text>
<text x="111.4" y="60.8">QSPI_SD0</text>
<text x="111.4" y="64.4">QSPI_SD2</text>
<text x="172.7" y="64.4">GPIO4</text>
<text x="172.7" y="60.8">GPIO2</text>
<text x="172.7" y="62.6">GPIO3</text>
<text x="206" y="64.4">GPIO0</text>
<text x="223.6" y="62.6">GPIO29_ADC3</text>
<text x="223.6" y="64.4">GPIO28_ADC2</text>
<text x="35.9" y="68">USB_BOOT</text>
<text x="63.8" y="71.6">QSPI_SD0</text>
<text x="63.8" y="69.8">QSPI_SCLK</text>
<text x="63.8" y="68">QSPI_SS</text>
<text x="111.4" y="68.9">QSPI_SCLK</text>
<text x="111.4" y="66.2">QSPI_SD3</text>
<text x="172.7" y="68">GPIO6</text>
<text x="172.7" y="69.8">GPIO7</text>
<text x="172.7" y="66.2">GPIO5</text>
<text x="172.7" y="71.6">GPIO8</text>
<text x="206" y="69.8">GPIO3</text>
<text x="206" y="66.2">GPIO1</text>
<text x="206" y="68">GPIO2</text>
<text x="206" y="71.6">GPIO4</text>
<text x="223.6" y="71.6">GPIO24</text>
<text x="223.6" y="69.8">GPIO25</text>
<text x="223.6" y="66.2">GPIO27_ADC1</text>
<text x="223.6" y="68">GPIO26_ADC0</text>
<text x="63.8" y="75.2">QSPI_SD2</text>
<text x="63.8" y="73.4">QSPI_SD1</text>
<text x="63.8" y="77">QSPI_SD3</text>
<text x="171.9" y="77">GPIO11</text>
<text x="171.9" y="75.2">GPIO10</text>
<text x="172.7" y="73.4">GPIO9</text>
<text x="206" y="75.2">GPIO6</text>
<text x="206" y="73.4">GPIO5</text>
<text x="206" y="77">GPIO7</text>
<text x="223.6" y="77">GPIO21</text>
<text x="223.6" y="73.4">GPIO23</text>
<text x="223.6" y="75.2">GPIO22</text>
<text x="111.4" y="82.4">XIN</text>
<text x="171.9" y="80.6">GPIO13</text>
<text x="171.9" y="78.8">GPIO12</text>
<text x="171.9" y="82.4">GPIO14</text>
<text x="205.1" y="82.4">GPIO10</text>
<text x="206" y="78.8">GPIO8</text>
<text x="206" y="80.6">GPIO9</text>
<text x="223.6" y="82.4">GPIO18</text>
<text x="223.6" y="80.6">GPIO19</text>
<text x="223.6" y="78.8">GPIO20</text>
<text x="111.4" y="86">XOUT</text>
<text x="171.9" y="84.2">GPIO15</text>
<text x="171.9" y="86">GPIO16</text>
<text x="171.9" y="87.8">GPIO17</text>
<text x="171.9" y="89.6">GPIO18</text>
<text x="205.1" y="89.6">GPIO14</text>
<text x="205.1" y="86">GPIO12</text>
<text x="205.1" y="84.2">GPIO11</text>
<text x="205.1" y="87.8">GPIO13</text>
<text x="223.6" y="86">GPIO16</text>
<text x="223.6" y="84.2">GPIO17</text>
<text x="223.6" y="89.6">SWD</text>
<text x="223.6" y="87.8">RUN</text>
<text x="111.4" y="94.9">RUN</text>
<text x="171.9" y="93.1">GPIO20</text>
<text x="171.9" y="91.3">GPIO19</text>
<text x="171.9" y="94.9">GPIO21</text>
<text x="205.1" y="91.3">GPIO15</text>
<text x="223.6" y="91.3">SWCLK</text>
<text x="76.7" y="97.6">XIN</text>
<text x="171.9" y="96.7">GPIO22</text>
<text x="171.9" y="98.5">GPIO23</text>
<text x="171.9" y="100.3">GPIO24</text>
<text x="75.5" y="104.8">XOUT</text>
<text x="111.4" y="104.8">SWD</text>
<text x="111.4" y="103">SWCLK</text>
<text x="167.8" y="107.5">GPIO27_ADC1</text>
<text x="167.8" y="105.7">GPIO26_ADC0</text>
<text x="171.9" y="102.1">GPIO25</text>
<text x="167.8" y="109.3">GPIO28_ADC2</text>
<text x="167.8" y="111.1">GPIO29_ADC3</text>
</g>
</svg>
